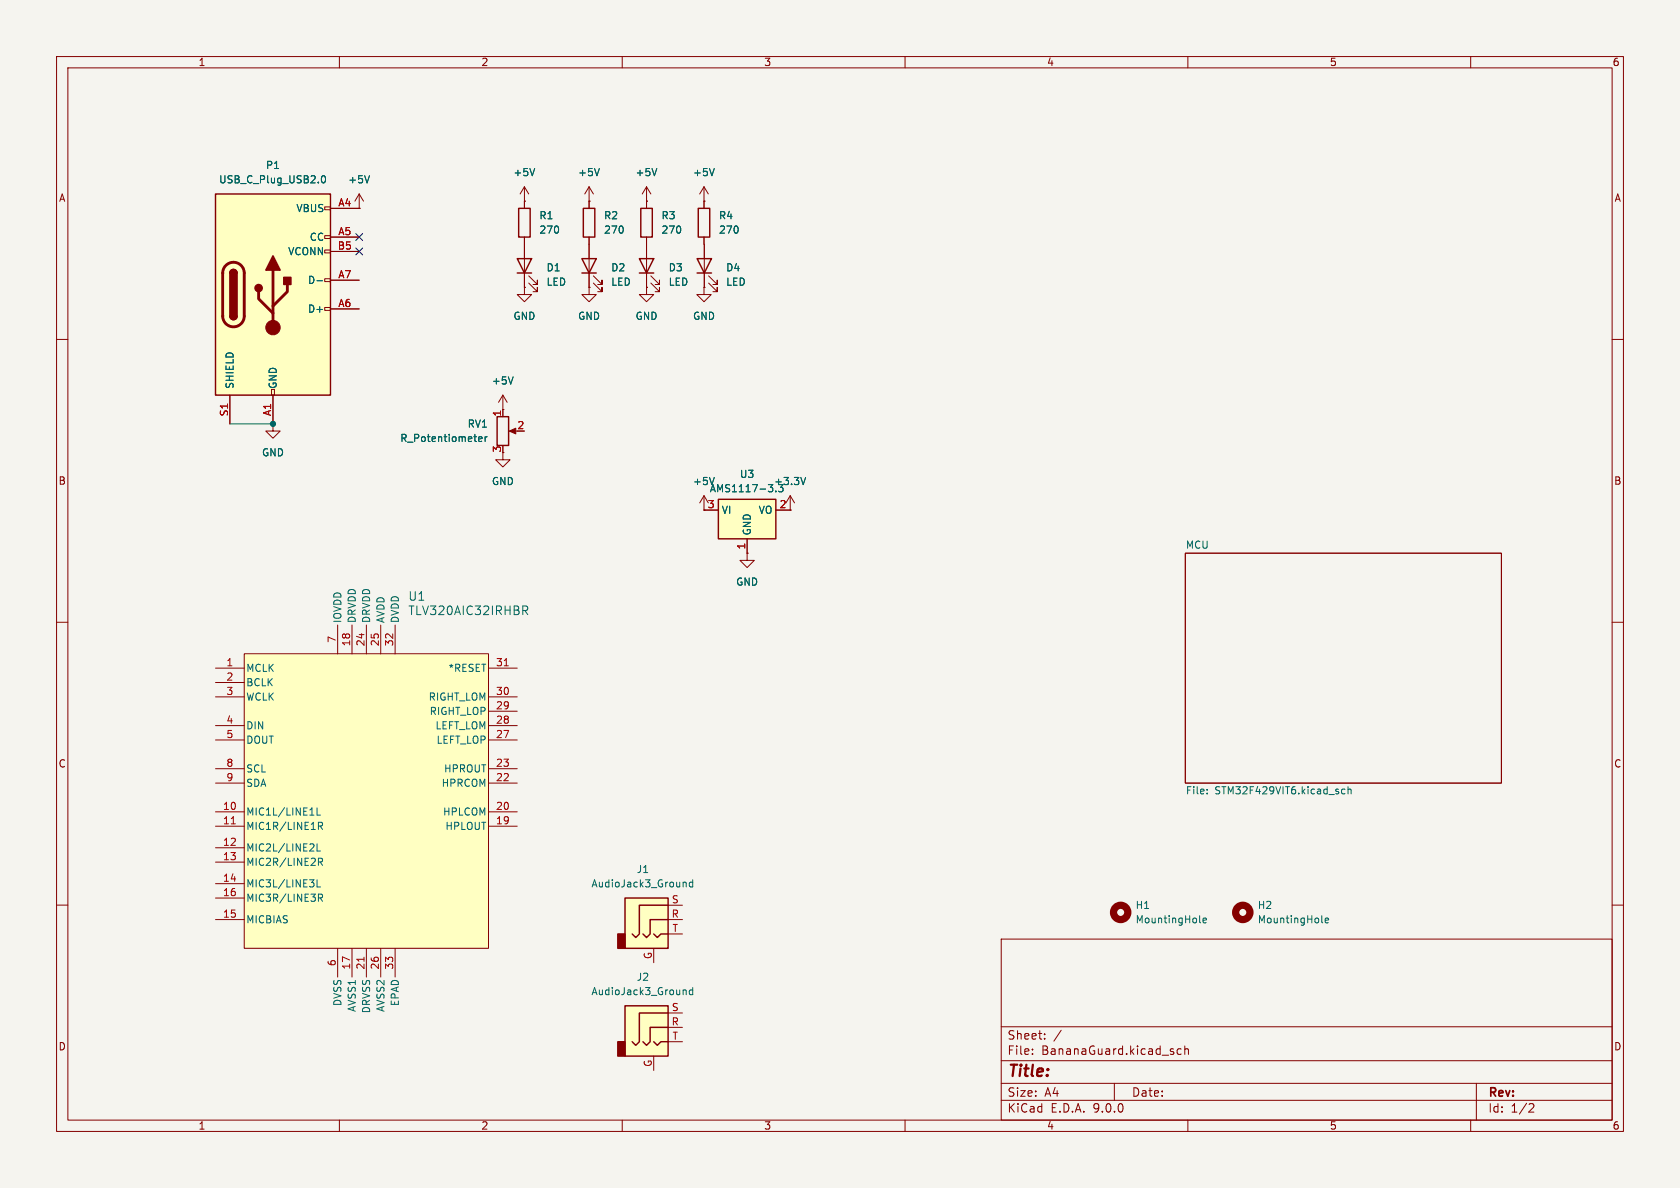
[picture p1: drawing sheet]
<svg xmlns="http://www.w3.org/2000/svg" width="297mm" height="210mm" viewBox="0 0 297 210" stroke-linecap="round" stroke-linejoin="round" font-family="sans-serif">
<path d="M0 0h297v210h-297z" fill="#f5f4ef" stroke="#f5f4ef" stroke-width=".18"/>
<g fill="none" stroke="#840000" stroke-width=".18">
<path d="M10 10h277v190h-277zM12 12h273v186h-273zM60 10v2M110 10v2M160 10v2M210 10v2M260 10v2M63.5 36.8h.1M63.5 34.3l-.8 1.3M63.5 34.3l.8 1.3M63.5 34.3v2.5M104.1 35.6h.1"/>
<path d="M104.1 33v2.6M104.1 33l-.7 1.3M104.1 33l.8 1.3M104.1 50.8v1.3h1.3l-1.3 1.2-1.2-1.2h1.2M104.1 50.8h.1M104.1 43.2v7.6M104.9 50l1.5 1.6v-.8v.8h-.7M104.9 48.8l1.5 1.5v-.8v.8h-.7M10 60h2M48.3 74.9v1.3h1.2l-1.2 1.3-1.3-1.3h1.3M48.3 74.9h.1M285 60h2"/>
<path d="M132.1 97.8v1.3h1.2l-1.2 1.2-1.3-1.2h1.3M132.1 97.8h.1M209.5 97.8h55.9v40.6h-55.9zM10 110h2M285 110h2M10 160h2M177 166h108v32h-108zM285 160h2M60 198v2M110 198v2M160 198v2M177 194.5h108"/>
<path d="M177 191.5h108M177 187.5h108M177 181.5h108M182.5 186.3v.1M182.5 185.5v.1M184.7 183.6v.1M184.7 182.8v.1M187.6 182.1l-1.3 2M197 191.5v3M208.8 185.5l-.4-.1-.3 .3v.4l.1 .2h.6M209.5 185.5l.2-.1 .3 .1 .1 .9M209.5 184.9v1.5"/>
<path d="M210 198v2M260 198v2M261 191.5v6.5M270.5 195.1l.5 .1 .2 .3-1 1.1h1"/>
</g>
<path d="M65.3 31.1l-.4 1.2M106 29.8l-.5 1.3M213.4 139.6v.1M237.8 139.6l-.4-.1-.2 .2 .1 .6h.5M238.3 139.6l.2-.1 .3 .1 .1 .7M238.3 139.1v1.2M213.4 140.2v.1" fill="none" stroke="#006464" stroke-width=".18"/>
<path d="M102.9 45.7h2.5l-1.3 2.6zM102.9 48.3h2.5" fill="none" stroke="#840000" stroke-width=".25"/>
<path d="M38.1 34.3h20.3v35.6h-20.3z" fill="#ffffc2"/>
<g fill="none" stroke="#840000" stroke-width=".18">
<path d="M57.4 36.6h1v.5h-1zM58.4 36.8h5.1M57.4 41.7h1v.5h-1zM57.4 44.2h1v.5h-1zM57.4 49.3h1v.5h-1zM57.4 54.4h1v.5h-1zM58.4 41.9h5.1M58.4 44.5h5.1M58.4 49.5h5.1M58.4 54.6h5.1M40.6 69.9v5M48 68.8h.5v1.1h-.5z"/>
<path d="M48.3 69.9v5"/>
</g>
<path d="M38.1 34.3h20.3v35.6h-20.3zM40.6 48.3a.64 .64 0 0 1 .7-.7 .64 .64 0 0 1 .6 .7M40.6 55.9a.64 .64 0 0 0 .7 .6 .64 .64 0 0 0 .6-.6" fill="none" stroke="#840000" stroke-width=".25"/>
<path d="M39.9 46.9a1.9 1.9 0 0 1 2.1-.4 1.9 1.9 0 0 1 1.2 1.8v7.6a1.91 1.91 0 0 1-1.9 1.9 1.91 1.91 0 0 1-1.9-1.9v-7.8l.1-.6zM45.7 51.6v1.2l2.6 2.6M48.3 47.8v10.1M50.8 50.3v1.3l-2.5 2.5" fill="none" stroke="#840000" stroke-width=".51"/>
<g fill="#840000" stroke="#840000" stroke-width=".25">
<path d="M40.6 48.3h1.3v7.6h-1.3z"/>
<path d="M40.8 47.8a.64 .64 0 0 1 .7-.1 .64 .64 0 0 1 .4 .6h-1.3z"/>
<path d="M40.6 55.9h1.3a.64 .64 0 0 1-.6 .6 .64 .64 0 0 1-.7-.6z"/>
<path d="M48.3 45.2l1.2 2.6h-2.5z"/>
<path d="M50.2 49h1.2v1.3h-1.2z"/>
<circle cx="45.7" cy="50.9" r=".63"/>
</g>
<circle cx="48.3" cy="57.9" r="1.27" fill="#840000" stroke="#840000" stroke-width=".18"/>
<path d="M56.9 31.2l.2-.1a.68 .68 0 0 1 .5 .6 .68 .68 0 0 1-.5 .6l-.2-.1-.1-.4zM56 49.6h1" fill="none" stroke="#006464" stroke-width=".18"/>
<path d="M43.2 115.6h43.2v52h-43.2z" fill="#ffffc2"/>
<g fill="none" stroke="#840000" stroke-width=".18">
<path d="M38.1 118.1h5.1M43.2 115.6h43.2v52h-43.2zM59.7 110.5v5.1M62.2 110.5v5.1M64.8 110.5v5.1M67.3 110.5v5.1M69.8 110.5v5.1M86.4 118.1h5M38.1 120.7h5.1M38.1 123.2h5.1M38.1 128.3h5.1M38.1 130.8h5.1"/>
<path d="M38.1 135.9h5.1M38.1 138.4h5.1M86.4 123.2h5M86.4 128.3h5M86.4 130.8h5M86.4 135.9h5M86.4 138.4h5M86.4 125.7h5M38.1 143.5h5.1M38.1 146.1h5.1M38.1 149.9h5.1M38.1 152.4h5.1"/>
<path d="M38.1 156.2h5.1M38.1 158.8h5.1M86.4 143.5h5M86.4 146.1h5M38.1 162.6h5.1M59.7 167.6v5.1M62.2 167.6v5.1M64.8 167.6v5.1M67.3 167.6v5.1M69.8 167.6v5.1"/>
</g>
<g fill="none" stroke="#006464" stroke-width=".18">
<path d="M92.4 107.1h.6l.3 .3-.1 .4-.8 .1M92.8 107.9l.5 .7M56.1 142.8v1.3h.6M56.1 149.2v1.2h.6M56.1 155.5v1.3h.6M56.3 146h.6l.1-.2v-.3l-.7-.1v1.2M56.3 152.4l.6-.1 .1-.2v-.3l-.7-.1v1.3M56.3 158.7h.6l.1-.2v-.3l-.7-.1v1.2M56.6 146l.4 .6M56.6 152.4l.4 .6M56.6 158.7l.4 .6M212.1 163l.2 .1"/>
<path d="M212.7 162.7l.6-.1-.1-.2-.3-.1-.2 .2v.6h.5M233.7 163l.2 .1M234.3 162.7l.6-.1-.1-.2-.3-.1-.2 .2v.6h.5"/>
</g>
<path d="M89.1 117.7h.8M40.9 145.6h.7M64.4 169.2v.7" fill="none" stroke="#a90000" stroke-width=".18"/>
<g fill="none" stroke="#840000" stroke-width="1.3">
<circle cx="198.1" cy="161.3" r="1.27"/>
<circle cx="219.7" cy="161.3" r="1.27"/>
</g>
<path d="M110.5 158.8h7.6v8.8h-7.6z" fill="#ffffc2"/>
<path d="M109.2 165.1h1.3v2.5h-1.3z" fill="#840000" stroke="#840000" stroke-width=".25"/>
<path d="M103.1 36.8h2.1v5.1h-2.1zM110.5 158.8h7.6v8.8h-7.6zM115.6 165.1l.6 .6 .6-.6h1.3M118.1 162.6h-3.2v2.5l-.6 .6-.6-.6M118.1 160h-5.1v5.1l-.6 .6-.6-.6" fill="none" stroke="#840000" stroke-width=".25"/>
<path d="M104.1 35.6v1.2M104.1 41.9v1.3M139.7 90.2h.1M139.7 87.6l-.8 1.3M139.7 87.6l.8 1.3M139.7 87.6v2.6M115.6 167.6v2.6M118.1 160h2.5M118.1 162.6h2.5M118.1 165.1h2.5" fill="none" stroke="#840000" stroke-width=".18"/>
<path d="M142.4 84.4l-.4 1.3M121 155.9l.3 .2v.7M122.5 156l-.4-.1-.2 .3 .1 .5h.5M122.5 155.5v1.3" fill="none" stroke="#006464" stroke-width=".18"/>
<path d="M127 88.3h10.2v7h-10.2z" fill="#ffffc2"/>
<path d="M91.7 36.8h2v5.1h-2zM91.4 45.7h2.6l-1.3 2.6zM91.4 48.3h2.6M87.9 73.7h2v5h-2zM127 88.3h10.2v7h-10.2z" fill="none" stroke="#840000" stroke-width=".25"/>
<g fill="none" stroke="#840000" stroke-width=".18">
<path d="M92.7 35.6v1.2M92.7 41.9v8.9M93.5 50l1.5 1.6v-.8v.8h-.8M93.5 48.8l1.5 1.5v-.8v.8h-.8M88.9 72.4h.1M88.9 69.9v3.8M88.9 69.9l-.8 1.2M88.9 69.9l.8 1.2M90.4 76.2h1M88.9 80v1.3h1.3l-1.3 1.3-1.3-1.3h1.3M124.5 90.2h.1M124.5 90.2h2.5"/>
<path d="M124.5 87.6l-.8 1.3M124.5 87.6l.7 1.3M124.5 87.6v2.6M132.1 95.3v2.5M137.2 90.2h2.5"/>
</g>
<path d="M84.6 77.6l.6-.1v-.2l-.4-.1-.2 .2 .1 .6h.5M85.8 77.2v.8M86.1 77.2l-.3 .2M90.7 66.6l-.4 1.3M126.3 84.4l-.4 1.3M137.2 86.8v.1M138.4 86.4l-.1 .5h-.5l-.2-.1" fill="none" stroke="#006464" stroke-width=".18"/>
<path d="M90 76.2l1.2-.5v1z" fill="#840000" stroke="#840000" stroke-width=".18"/>
<path d="M110.5 177.8h7.6v8.9h-7.6z" fill="#ffffc2"/>
<path d="M109.2 184.2h1.3v2.5h-1.3z" fill="#840000" stroke="#840000" stroke-width=".25"/>
<path d="M113.3 36.8h2v5.1h-2zM123.4 36.8h2.1v5.1h-2.1zM113 45.7h2.6l-1.3 2.6zM113 48.3h2.6M123.2 45.7h2.6l-1.3 2.6zM123.2 48.3h2.6M110.5 177.8h7.6v8.9h-7.6zM118.1 179.1h-5.1v5.1l-.6 .6-.6-.6M115.6 184.2l.6 .6 .6-.6h1.3M118.1 181.6h-3.2v2.6l-.6 .6-.6-.6" fill="none" stroke="#840000" stroke-width=".25"/>
<g fill="none" stroke="#840000" stroke-width=".18">
<path d="M58.4 36.8h5.1M63.5 36.8h.1M92.7 35.6h.1M92.7 33l-.8 1.3M92.7 33l.8 1.3M92.7 33v3.8M104.1 35.6h.1M104.1 35.6v1.2M114.3 35.6h.1M114.3 33l-.8 1.3M114.3 33l.8 1.3M114.3 33v3.8"/>
<path d="M124.5 35.6h.1M124.5 33l-.8 1.3M124.5 33l.7 1.3M124.5 33v3.8M58.4 41.9h5.1M58.4 44.5h5.1M58.4 49.5h5.1M58.4 54.6h5.1M92.7 50.8v1.3h1.3l-1.3 1.2-1.3-1.2h1.3M92.7 50.8h.1M92.7 41.9v3.8M92.7 48.3v2.5"/>
<path d="M104.1 50.8h.1M104.1 41.9v3.8M104.1 48.3v2.5M114.3 50.8v1.3h1.3l-1.3 1.2-1.3-1.2h1.3M114.3 50.8h.1M114.3 41.9v8.9M115.1 50l1.5 1.6v-.8v.8h-.8M115.1 48.8l1.5 1.5v-.8v.8h-.8M124.5 50.8v1.3h1.2l-1.2 1.2-1.3-1.2h1.3M124.5 50.8h.1M124.5 41.9v1.3M124.5 43.2v7.6"/>
<path d="M125.3 50l1.5 1.6v-.8v.8h-.8M125.3 48.8l1.5 1.5v-.8v.8h-.8M40.6 69.9v5M48.3 74.9h.1M48.3 69.9v5M88.9 72.4h.1M88.9 72.4v1.3M124.5 90.2h.1M124.5 90.2h2.5M132.1 97.8h.1M132.1 95.3v2.5M137.2 90.2h2.5"/>
<path d="M139.7 90.2h.1M118.1 179.1h2.5M115.6 186.7v2.5M118.1 181.6h2.5M118.1 184.2h2.5"/>
</g>
<g fill="none" stroke="#006464" stroke-width=".18">
<path d="M56.9 31.2l.2-.1a.68 .68 0 0 1 .5 .6 .68 .68 0 0 1-.5 .6l-.2-.1-.1-.4zM65.3 31.1l-.4 1.2M94.5 29.8l-.4 1.3M106 29.8l-.5 1.3M116.1 29.8l-.4 1.3M126.3 29.8l-.4 1.3M56 49.6h1M84.6 77.6l.6-.1v-.2l-.4-.1-.2 .2 .1 .6h.5M85.8 77.2v.8M86.1 77.2l-.3 .2M90.7 66.6l-.4 1.3M126.3 84.4l-.4 1.3"/>
<path d="M137.2 86.8v.1M138.4 86.4l-.1 .5h-.5l-.2-.1M142.4 84.4l-.4 1.3M121 175l.3 .2v.6M122.5 175.1l-.4-.1-.2 .2 .1 .6h.5M122.5 174.6v1.2"/>
</g>
<path d="M40.6 74.9h7.7" fill="none" stroke="#009600" stroke-width=".18"/>
<path d="M62.9 41.3l1.2 1.2M62.9 43.8l1.2 1.3M64.1 41.3l-1.2 1.2M64.1 43.8l-1.2 1.3" fill="none" stroke="#000084" stroke-width=".18"/>
<circle cx="48.3" cy="74.9" r=".46" fill="#009600" stroke="#009600" stroke-width=".18"/>
<text font-size="2.8" fill="#840000" x="178" y="190.9">Title:</text>
<g font-size="2.1" fill="#006464">
<text x="72.1" y="106.4">U1</text>
<text x="72.1" y="108.9">TLV320AIC32IRHBR</text>
</g>
<g font-size="2.1" fill="#840000">
<text x="178" y="184">Sheet:</text>
<text x="178" y="186.7">File:</text>
<text x="184.1" y="186.7">BananaGuard.kicad_sch</text>
<text x="178" y="196.9">KiCad</text>
<text x="178" y="194.1">Size:</text>
<text x="184.7" y="194.1">A4</text>
<text x="185.7" y="196.9">E.D.A.</text>
<text x="193.3" y="196.9">9.0.0</text>
<text x="200" y="194.1">Date:</text>
<text x="263" y="194.3">Rev:</text>
<text x="263" y="196.9">Id:</text>
<text x="267.1" y="196.9">1/2</text>
</g>
<g font-size="1.8" fill="#840000">
<text x="35" y="11.9">1</text>
<text x="85" y="11.9">2</text>
<text x="135" y="11.9">3</text>
<text x="185" y="11.9">4</text>
<text x="235" y="11.9">5</text>
<text x="285" y="11.9">6</text>
<text x="10.3" y="35.9">A</text>
<text x="285.3" y="35.9">A</text>
<text x="10.3" y="85.9">B</text>
<text x="285.3" y="85.9">B</text>
<text x="10.3" y="135.9">C</text>
<text x="285.3" y="135.9">C</text>
<text x="10.3" y="185.9">D</text>
<text x="285.3" y="185.9">D</text>
<text x="35" y="199.9">1</text>
<text x="85" y="199.9">2</text>
<text x="135" y="199.9">3</text>
<text x="185" y="199.9">4</text>
<text x="235" y="199.9">5</text>
<text x="285" y="199.9">6</text>
</g>
<g font-size="1.8" fill="#006464">
<text x="38.6" y="32.6">USB_C_Plug_USB2.0</text>
<text x="46.9" y="30.1">P1</text>
<text x="61.5" y="32.6">+5V</text>
<text x="90.7" y="31.3">+5V</text>
<text x="102.1" y="31.3">+5V</text>
<text x="112.3" y="31.3">+5V</text>
<text x="122.4" y="31.3">+5V</text>
<text x="52.3" y="37.7">VBUS</text>
<text x="95.3" y="39">R1</text>
<text x="95.3" y="41.5">270</text>
<text x="106.7" y="39">R2</text>
<text x="106.7" y="41.5">270</text>
<text x="116.8" y="39">R3</text>
<text x="116.8" y="41.5">270</text>
<text x="127" y="39">R4</text>
<text x="127" y="41.5">270</text>
<text x="50.9" y="45.3">VCONN</text>
<text x="54.7" y="42.8">CC</text>
<text x="54.4" y="50.4">D-</text>
<text x="96.5" y="48.2">D1</text>
<text x="96.5" y="50.7">LED</text>
<text x="108" y="48.2">D2</text>
<text x="108" y="50.7">LED</text>
<text x="118.1" y="48.2">D3</text>
<text x="118.1" y="50.7">LED</text>
<text x="128.3" y="48.2">D4</text>
<text x="128.3" y="50.7">LED</text>
<text x="54.4" y="55.5">D+</text>
<text x="90.7" y="56.7">GND</text>
<text x="102.1" y="56.7">GND</text>
<text x="112.3" y="56.7">GND</text>
<text x="122.4" y="56.7">GND</text>
<text x="41.5" y="68.8" transform="rotate(-90 41.5 68.8)">SHIELD</text>
<text x="49.1" y="68.8" transform="rotate(-90 49.1 68.8)">GND</text>
<text x="86.9" y="68.2">+5V</text>
<text x="82.6" y="75.8">RV1</text>
<text x="46.2" y="80.9">GND</text>
<text x="70.7" y="78.3">R_Potentiometer</text>
<text x="86.9" y="86">GND</text>
<text x="122.4" y="86">+5V</text>
<text x="125.4" y="87.2">AMS1117-3.3</text>
<text x="130.7" y="84.7">U3</text>
<text x="136.8" y="86">+3.3V</text>
<text x="127.5" y="91">VI</text>
<text x="132.9" y="94.7" transform="rotate(-90 132.9 94.7)">GND</text>
<text x="134" y="91">VO</text>
<text x="209.5" y="97.1">MCU</text>
<text x="130" y="103.7">GND</text>
<text x="60.6" y="110.2" transform="rotate(-90 60.6 110.2)">IOVDD</text>
<text x="63.1" y="110.2" transform="rotate(-90 63.1 110.2)">DRVDD</text>
<text x="65.6" y="110.2" transform="rotate(-90 65.6 110.2)">DRVDD</text>
<text x="68.2" y="110.2" transform="rotate(-90 68.2 110.2)">AVDD</text>
<text x="70.7" y="110.2" transform="rotate(-90 70.7 110.2)">DVDD</text>
<text x="43.4" y="119">MCLK</text>
<text x="79.2" y="119">*RESET</text>
<text x="43.4" y="121.5">BCLK</text>
<text x="43.4" y="124.1">WCLK</text>
<text x="75.7" y="124.1">RIGHT_LOM</text>
<text x="43.4" y="129.1">DIN</text>
<text x="43.4" y="131.7">DOUT</text>
<text x="75.9" y="126.6">RIGHT_LOP</text>
<text x="76.9" y="129.1">LEFT_LOM</text>
<text x="77.1" y="131.7">LEFT_LOP</text>
<text x="43.4" y="136.8">SCL</text>
<text x="78.4" y="136.8">HPROUT</text>
<text x="43.4" y="139.3">SDA</text>
<text x="78" y="139.3">HPRCOM</text>
<text x="209.5" y="140.7">File:</text>
<text x="214.8" y="140.7">STM32F429VIT6.kicad_sch</text>
<text x="43.4" y="144.4">MIC1L/LINE1L</text>
<text x="43.4" y="146.9">MIC1R/LINE1R</text>
<text x="78.2" y="144.4">HPLCOM</text>
<text x="78.6" y="146.9">HPLOUT</text>
<text x="43.4" y="150.7">MIC2L/LINE2L</text>
<text x="43.4" y="153.3">MIC2R/LINE2R</text>
<text x="112.5" y="154.5">J1</text>
<text x="43.4" y="157.1">MIC3L/LINE3L</text>
<text x="43.4" y="159.6">MIC3R/LINE3R</text>
<text x="104.5" y="157.1">AudioJack3_Ground</text>
<text x="200.7" y="160.9">H1</text>
<text x="222.3" y="160.9">H2</text>
<text x="43.4" y="163.4">MICBIAS</text>
<text x="200.7" y="163.4">MountingHole</text>
<text x="222.3" y="163.4">MountingHole</text>
<text x="112.5" y="173.6">J2</text>
<text x="60.6" y="178" transform="rotate(-90 60.6 178)">DVSS</text>
<text x="63.1" y="179" transform="rotate(-90 63.1 179)">AVSS1</text>
<text x="65.6" y="179.2" transform="rotate(-90 65.6 179.2)">DRVSS</text>
<text x="68.2" y="179" transform="rotate(-90 68.2 179)">AVSS2</text>
<text x="70.7" y="178" transform="rotate(-90 70.7 178)">EPAD</text>
<text x="104.5" y="176.1">AudioJack3_Ground</text>
</g>
<g font-size="1.8" fill="#a90000">
<text x="59.7" y="36.6">A4</text>
<text x="59.7" y="41.7">A5</text>
<text x="59.6" y="44.2">B5</text>
<text x="59.7" y="49.3">A7</text>
<text x="59.7" y="54.4">A6</text>
<text x="40.4" y="73.7" transform="rotate(-90 40.4 73.7)">S1</text>
<text x="48" y="73.6" transform="rotate(-90 48 73.6)">A1</text>
<text x="88.6" y="73.7" transform="rotate(-90 88.6 73.7)">1</text>
<text x="91.4" y="75.9">2</text>
<text x="88.6" y="80.1" transform="rotate(-90 88.6 80.1)">3</text>
<text x="125" y="89.9">3</text>
<text x="137.7" y="89.9">2</text>
<text x="131.8" y="97.2" transform="rotate(-90 131.8 97.2)">1</text>
<text x="59.4" y="113.7" transform="rotate(-90 59.4 113.7)">7</text>
<text x="39.9" y="117.9">1</text>
<text x="62" y="114.3" transform="rotate(-90 62 114.3)">18</text>
<text x="64.5" y="114.3" transform="rotate(-90 64.5 114.3)">24</text>
<text x="67.1" y="114.3" transform="rotate(-90 67.1 114.3)">25</text>
<text x="69.6" y="114.3" transform="rotate(-90 69.6 114.3)">32</text>
<text x="87.6" y="117.9">31</text>
<text x="39.9" y="120.4">2</text>
<text x="39.9" y="122.9">3</text>
<text x="87.6" y="122.9">30</text>
<text x="87.6" y="125.5">29</text>
<text x="39.9" y="128">4</text>
<text x="39.9" y="130.6">5</text>
<text x="87.6" y="128">28</text>
<text x="87.6" y="130.6">27</text>
<text x="39.9" y="135.6">8</text>
<text x="87.6" y="135.6">23</text>
<text x="39.3" y="143.3">10</text>
<text x="39.9" y="138.2">9</text>
<text x="87.6" y="138.2">22</text>
<text x="87.6" y="143.3">20</text>
<text x="39.3" y="145.8">11</text>
<text x="39.3" y="149.6">12</text>
<text x="87.6" y="145.8">19</text>
<text x="39.3" y="152.1">13</text>
<text x="39.3" y="156">14</text>
<text x="39.3" y="158.5">16</text>
<text x="118.7" y="159.8">S</text>
<text x="39.3" y="162.3">15</text>
<text x="118.6" y="162.3">R</text>
<text x="118.8" y="164.8">T</text>
<text x="59.4" y="170.9" transform="rotate(-90 59.4 170.9)">6</text>
<text x="62" y="171.5" transform="rotate(-90 62 171.5)">17</text>
<text x="64.5" y="171.5" transform="rotate(-90 64.5 171.5)">21</text>
<text x="67.1" y="171.5" transform="rotate(-90 67.1 171.5)">26</text>
<text x="69.6" y="171.5" transform="rotate(-90 69.6 171.5)">33</text>
<text x="115.3" y="169.6" transform="rotate(-90 115.3 169.6)">G</text>
<text x="118.7" y="178.8">S</text>
<text x="118.6" y="181.4">R</text>
<text x="118.8" y="183.9">T</text>
<text x="115.3" y="188.7" transform="rotate(-90 115.3 188.7)">G</text>
</g>
</svg>
